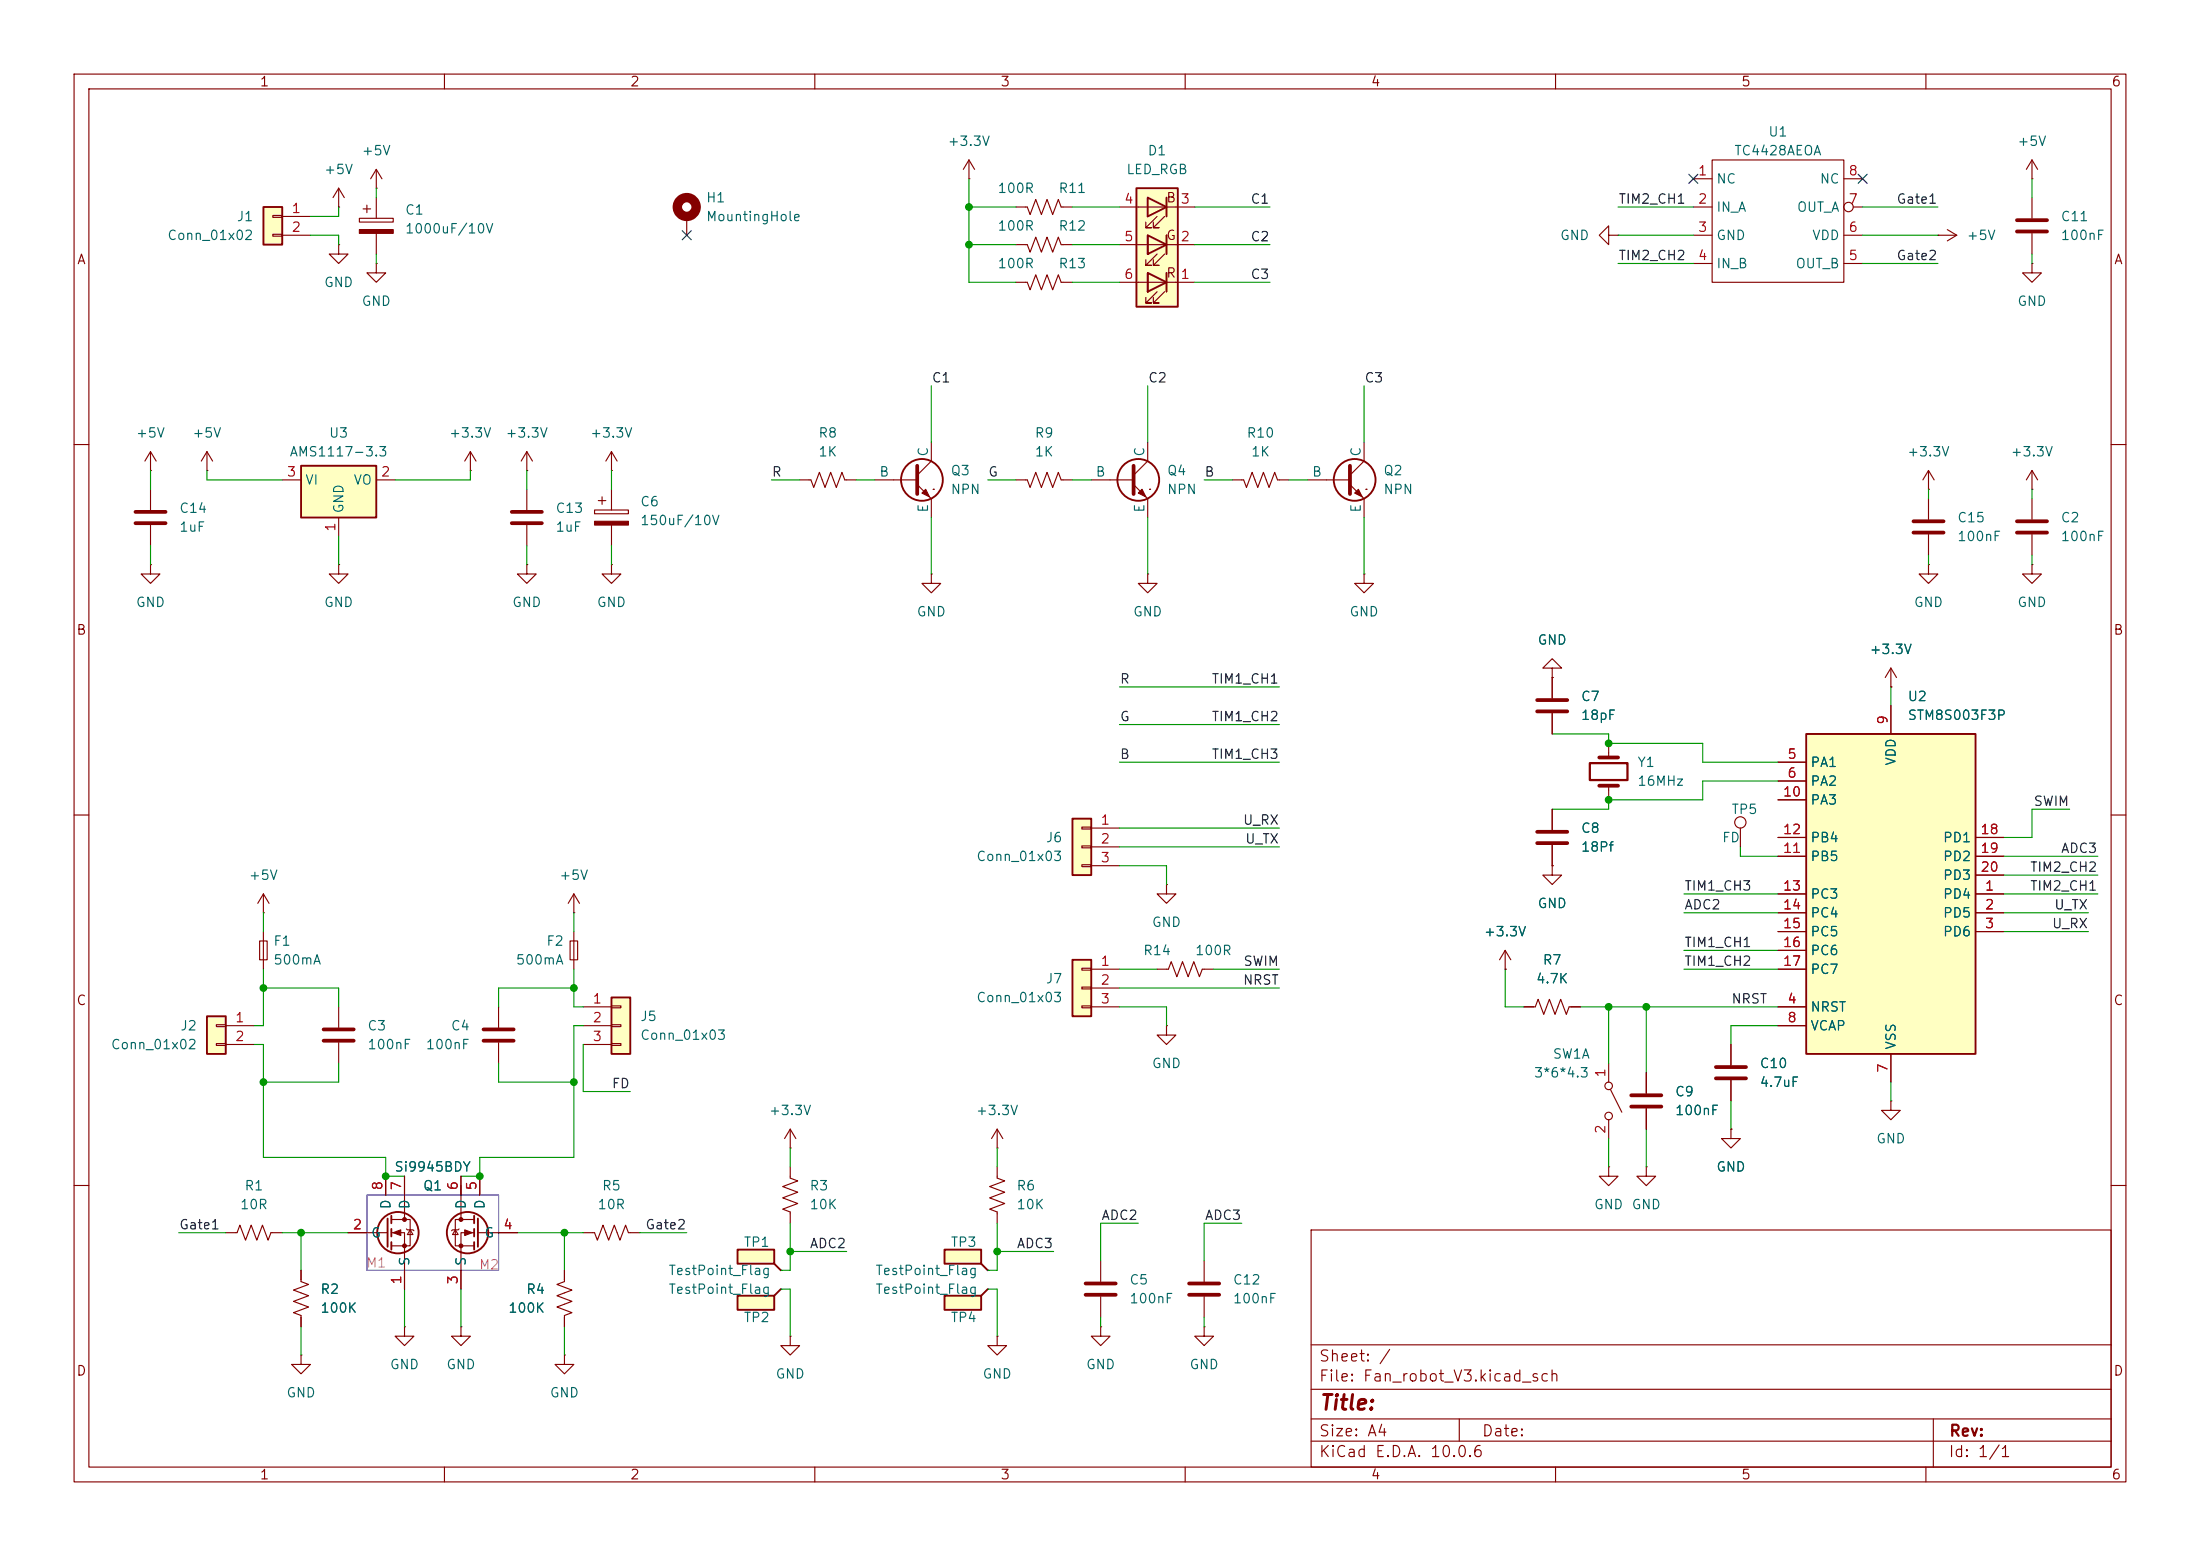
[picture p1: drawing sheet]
<svg xmlns="http://www.w3.org/2000/svg" width="297mm" height="210mm" viewBox="0 0 297 210" stroke-linecap="round" stroke-linejoin="round" font-family="sans-serif">
<g fill="none" stroke="#840000" stroke-width=".15">
<path d="M10 10h277v190h-277zM12 12h273v186h-273zM60 10v2M110 10v2M160 10v2M210 10v2M260 10v2M125.7 59.7v2.5l-1.9 1.9M10 60h2M82.5 76.2v1.3h1.3l-1.3 1.2-1.2-1.2h1.2M82.5 76.2h.1M118.1 64.8h5.7"/>
<path d="M123.8 65.4l1.9 1.9v2.6M126 66h.1M137.2 64.8h1.5l.4 1 .7-2 .8 2 .8-2 .7 2 .8-2 .4 1h1.5M285 60h2M10 110h2M234.9 111.8v2.5M285 110h2M10 160h2M177 166h108v32h-108zM285 160h2M60 198v2M110 198v2"/>
<path d="M160 198v2M177 194.5h108M177 191.5h108M177 187.5h108M177 181.5h108M197 191.5v3M210 198v2M260 198v2M261 191.5v6.5"/>
<circle cx="234.9" cy="111" r=".76"/>
</g>
<path d="M123.8 62.9v3.8" fill="none" stroke="#840000" stroke-width=".51"/>
<circle cx="124.5" cy="64.8" r="2.82" fill="none" stroke="#840000" stroke-width=".25"/>
<path d="M125 66l.5 1.1-1-.6z" fill="#840000" stroke="#840000" stroke-width=".15"/>
<path d="M35.6 27.9h2.5v5.1h-2.5z" fill="#ffffc2"/>
<path d="M35.6 27.9h2.5v5.1h-2.5z" fill="none" stroke="#840000" stroke-width=".25"/>
<g fill="none" stroke="#840000" stroke-width=".15">
<path d="M36.8 29.1h1.3v.2h-1.3zM36.8 31.6h1.3v.3h-1.3zM38.1 29.2h3.8M38.1 31.8h3.8M45.7 33v1.3h1.3l-1.3 1.3-1.3-1.3h1.3M45.7 33h.1M45.7 27.9h.1M45.7 25.4l-.7 1.3M45.7 25.4l.8 1.3M45.7 25.4v2.5M48.5 29.5h4.6v.5h-4.6zM49 28.2h1"/>
<path d="M49.5 27.7v1M50.8 25.4h.1M50.8 35.6v1.2h1.3l-1.3 1.3-1.3-1.3h1.3M50.8 35.6h.1M50.8 22.9l-.8 1.2M50.8 22.9l.8 1.2M50.8 22.9v2.5M50.8 26.7v2.8M50.8 31.5v2.8M137.2 27.9h1.5l.4 1.1 .7-2.1 .8 2.1 .8-2.1 .7 2.1 .8-2.1 .4 1h1.5M137.2 33h1.5l.4 1 .7-2 .8 2 .8-2 .7 2 .8-2 .4 1h1.5M107.9 64.8h1.6l.4 1 .7-2 .8 2 .7-2 .8 2 .8-2 .3 1h1.6"/>
<path d="M209.5 91.4v2.8M209.5 96.3v2.8M148.6 170.2v2.8M148.6 175v2.8"/>
</g>
<path d="M48.5 31h4.6v.5h-4.6z" fill="#840000" stroke="#840000" stroke-width=".15"/>
<path d="M207.5 94.5h4.1M207.5 96h4.1M146.6 173.2h4M146.6 174.8h4" fill="none" stroke="#840000" stroke-width=".51"/>
<path d="M40.6 62.9h10.2v7h-10.2z" fill="#ffffc2"/>
<path d="M40.6 62.9h10.2v7h-10.2z" fill="none" stroke="#840000" stroke-width=".25"/>
<g fill="none" stroke="#840000" stroke-width=".15">
<path d="M92.7 29.2v2.6M137.2 38.1h1.5l.4 1 .7-2 .8 2 .8-2 .7 2 .8-2 .4 1h1.5M20.3 76.2v1.3h1.3l-1.3 1.2-1.3-1.2h1.3M20.3 76.2h.1M20.3 63.5h.1M20.3 61v2.5M20.3 66v2.8M20.3 70.9v2.8M20.3 61l-.7 1.2M20.3 61l.8 1.2M27.9 63.5h.1M27.9 61l-.7 1.2"/>
<path d="M27.9 61l.8 1.2M27.9 61v2.5M38.1 64.8h2.5M45.7 76.2v1.3h-1.3l1.3 1.2 1.3-1.2h-1.3M45.7 76.2h.1M45.7 69.9v2.5M50.8 64.8h2.5M63.5 63.5h.1M63.5 61l-.8 1.2M63.5 61l.8 1.2M63.5 61v2.5M71.1 63.5h.1"/>
<path d="M71.1 61l-.7 1.2M71.1 61l.8 1.2M71.1 61v2.5M80.3 68.8h4.5v.5h-4.5zM80.8 67.6h1M81.3 67.1v1M82.5 63.5h.1M82.5 61v2.5M82.5 66v2.8M82.5 70.9v2.8M82.5 61l-.7 1.2M82.5 61l.8 1.2"/>
<path d="M209.5 90.2h1.3l-1.3-1.3-1.2 1.3h1.2v1.2M209.5 91.4h.1M45.7 135.9v2.8M67.3 135.9v2.8M203.2 130.8h.1M203.2 128.3l-.8 1.2M203.2 128.3l.8 1.2M203.2 128.3v2.5M205.7 135.9h1.6l.3-1 .8 2 .8-2 .7 2 .8-2 .8 2 .3-1h1.6M45.7 140.7v2.8M67.3 140.7v2.8M217.2 143.5v2.6"/>
<path d="M217.2 151.1v2.6M217.4 147.1l1.5 3M222.2 144.8v2.8M222.2 149.6v2.8M233.7 152.4v1.3h1.2l-1.2 1.2-1.3-1.2h1.3M233.7 152.4h.1"/>
<circle cx="217.2" cy="150.6" r=".51"/>
<circle cx="217.2" cy="146.6" r=".51"/>
</g>
<path d="M18.3 69.1h4.1M18.3 70.6h4.1M43.7 138.9h4.1M65.3 138.9h4M43.7 140.5h4.1M65.3 140.5h4M220.2 147.8h4.1M220.2 149.4h4.1" fill="none" stroke="#840000" stroke-width=".51"/>
<path d="M80.3 70.4h4.5v.5h-4.5z" fill="#840000" stroke="#840000" stroke-width=".15"/>
<circle cx="92.7" cy="27.9" r="1.27" fill="none" stroke="#840000" stroke-width="1.3"/>
<path d="M127.5 168.7h5v1.9h-5z" fill="#ffffc2"/>
<path d="M127.5 168.7h5v1.9h-5zM132.5 170.6l.8 .9" fill="none" stroke="#840000" stroke-width=".25"/>
<g fill="none" stroke="#840000" stroke-width=".15">
<path d="M71.1 76.2v1.3h1.3l-1.3 1.2-1.3-1.2h1.3M71.1 76.2h.1M71.1 66v2.8M71.1 70.9v2.8M154.9 77.5v1.2h-1.2l1.2 1.3 1.3-1.3h-1.3M154.9 77.5h.1M209.5 109.2v2.8M209.5 114v2.8M217.2 100.3v1.9M217.2 106v2M217.2 157.5v1.3h1.2l-1.2 1.2-1.3-1.2h1.3M217.2 157.5h.1"/>
<path d="M222.2 157.5v1.3h1.3l-1.3 1.2-1.2-1.2h1.2M222.2 157.5h.1M133.3 171.5h.1M106.7 180.3v1.3h1.2l-1.2 1.3-1.3-1.3h1.3M106.7 180.3h.1"/>
</g>
<path d="M69.1 69.1h4.1M69.1 70.6h4.1M207.5 112.3h4.1M207.5 113.8h4.1M215.9 102.2h2.5M215.9 106h2.5" fill="none" stroke="#840000" stroke-width=".51"/>
<path d="M214.6 103h5.1v2.3h-5.1z" fill="none" stroke="#840000" stroke-width=".3"/>
<path d="M99.6 174.9h4.9v1.9h-4.9z" fill="#ffffc2"/>
<path d="M99.6 174.9h4.9v1.9h-4.9zM105.4 174l-.9 .9" fill="none" stroke="#840000" stroke-width=".25"/>
<path d="M105.4 174h.1" fill="none" stroke="#840000" stroke-width=".15"/>
<path d="M99.6 168.7h4.9v1.9h-4.9z" fill="#ffffc2"/>
<path d="M99.6 168.7h4.9v1.9h-4.9zM104.5 170.6l.9 .9" fill="none" stroke="#840000" stroke-width=".25"/>
<path d="M274.3 67.3v2.8M274.3 72.1v2.8M209.5 116.8v1.3h1.3l-1.3 1.3-1.2-1.3h1.2M209.5 116.8h.1M105.4 171.5h.1" fill="none" stroke="#840000" stroke-width=".15"/>
<path d="M272.3 70.4h4.1M272.3 71.9h4.1" fill="none" stroke="#840000" stroke-width=".51"/>
<path d="M243.8 99.1h22.9v43.1h-22.9z" fill="#ffffc2"/>
<path d="M243.8 99.1h22.9v43.1h-22.9z" fill="none" stroke="#840000" stroke-width=".25"/>
<g fill="none" stroke="#840000" stroke-width=".15">
<path d="M255.3 95.3v3.8M240 102.9h3.8M240 105.4h3.8M240 108h3.8M240 115.6h3.8M240 113h3.8M266.7 115.6h3.8M266.7 113h3.8M266.7 118.1h3.8M240 120.7h3.8M240 123.2h3.8M240 125.7h3.8"/>
<path d="M240 135.9h3.8M240 138.4h3.8M240 128.3h3.8M240 130.8h3.8M266.7 120.7h3.8M266.7 123.2h3.8M266.7 125.7h3.8M106.7 154.9h.1M106.7 157.5v1.5l1 .4-2 .7 2 .8-2 .8 2 .7-2 .8 1 .4v1.5M106.7 152.4l-.8 1.3M106.7 152.4l.7 1.3M106.7 152.4v2.5"/>
<path d="M255.3 142.2v3.9"/>
</g>
<path d="M27.9 137.2h2.6v5h-2.6z" fill="#ffffc2"/>
<g fill="none" stroke="#840000" stroke-width=".25">
<path d="M27.9 137.2h2.6v5h-2.6zM52.3 164.5v3.8M52.8 164.1v1M52.8 165.9v1M52.8 167.6v1.1M64 164.1v1M64 165.9v1M64 167.6v1.1M64.5 164.5v3.8"/>
<circle cx="53.7" cy="166.4" r="2.79"/>
<circle cx="63.1" cy="166.4" r="2.79"/>
</g>
<g fill="none" stroke="#840000" stroke-width=".15">
<path d="M166.4 64.8h1.5l.4 1 .7-2 .8 2 .8-2 .7 2 .8-2 .4 1h1.5M255.3 92.7h.1M255.3 90.2l-.8 1.2M255.3 90.2l.7 1.2M255.3 90.2v2.5M29.2 138.3h1.3v.3h-1.3zM30.5 138.4h3.8M29.2 140.8h1.3v.3h-1.3zM30.5 141h3.8M52.1 158.8v2.5h2.5M54.6 158.8v5.8M62.2 158.8v5.8"/>
<path d="M64.8 158.8v2.5h-2.6M233.7 141v2.8M233.7 145.8v2.8M255.3 148.6v1.3h1.2l-1.2 1.2-1.3-1.2h1.3M255.3 148.6h.1M47 166.4h5.3M52.8 164.6h2.6v3.5h-2.6M52.8 166.4h1.8v7.6M54.6 179.1v1.2h1.3l-1.3 1.3-1.3-1.3h1.3M54.6 179.1h.1M54.9 165.9l.1 .1h.8l.1 .1M55.4 166l.4 .6h-.8z"/>
<path d="M61.5 166l.3 .6h-.7zM62 165.9l-.2 .1h-.7l-.1 .1M62.2 179.1v1.2h1.3l-1.3 1.3-1.2-1.3h1.2M62.2 179.1h.1M64 166.4h-1.8v7.6M64 164.6h-2.5v3.5h2.5M64.5 166.4h5.3M76.2 171.5v1.5l-1 .4 2 .7-2 .8 2 .7-2 .8 2 .8-1 .3v1.6M76.2 182.9v1.3h-1.3l1.3 1.2 1.3-1.2h-1.3M76.2 182.9h.1"/>
</g>
<path d="M231.6 144h4.1M231.6 145.5h4.1" fill="none" stroke="#840000" stroke-width=".51"/>
<g fill="#840000" stroke="#840000" stroke-width=".15">
<path d="M53.1 166.4l1-.4v.8z"/>
<path d="M62.7 166l1.1 .4-1.1 .4z"/>
<circle cx="54.6" cy="164.6" r=".25"/>
<circle cx="54.6" cy="168.1" r=".25"/>
<circle cx="62.2" cy="164.6" r=".25"/>
<circle cx="62.2" cy="168.1" r=".25"/>
</g>
<path d="M49.5 161.3h17.8v10.2h-17.8z" fill="none" stroke="#2115ff" stroke-width=".15"/>
<path d="M153.4 25.4h5.6v16h-5.6z" fill="#ffffc2"/>
<path d="M153.4 25.4h5.6v16h-5.6zM154.9 36.8l2.6 1.3-2.6 1.3zM154.9 31.8l2.6 1.2-2.6 1.3zM154.9 26.7l2.6 1.2-2.6 1.3zM157.5 26.7v2.5M157.5 31.8v2.5M157.5 36.8v2.6" fill="none" stroke="#840000" stroke-width=".25"/>
<g fill="none" stroke="#840000" stroke-width=".15">
<path d="M130.8 24.1h.1M130.8 21.6l-.8 1.3M130.8 21.6l.8 1.3M130.8 21.6v2.5M151.1 38.1h10.2M151.1 33h10.2M151.1 27.9h10.2M154.9 39.4h.1M154.9 36.8v2.6zM154.9 34.3h.1M154.9 31.8v2.5zM156.2 39.4l-1.5 1.5h.7h-.7v-.8"/>
<path d="M156.2 34.3l-1.5 1.5h.7h-.7v-.7M156.2 29.2l-1.5 1.5h.7h-.7v-.7M157.2 39.4l-1.5 1.5h.8h-.8v-.8M157.2 34.3l-1.5 1.5h.8h-.8v-.7M157.2 29.2l-1.5 1.5h.8h-.8v-.7M157.5 36.8v2.6M157.5 31.8v2.5"/>
</g>
<path d="M127.5 174.9h5v1.9h-5z" fill="#ffffc2"/>
<path d="M127.5 174.9h5v1.9h-5zM133.3 174l-.8 .9" fill="none" stroke="#840000" stroke-width=".25"/>
<path d="M30.5 166.4h1.5l.4-1 .7 2 .8-2 .8 2 .7-2 .8 2 .4-1h1.5M133.3 174h.1" fill="none" stroke="#840000" stroke-width=".15"/>
<path d="M82.5 134.6h2.6v7.6h-2.6z" fill="#ffffc2"/>
<path d="M82.5 134.6h2.6v7.6h-2.6z" fill="none" stroke="#840000" stroke-width=".25"/>
<g fill="none" stroke="#840000" stroke-width=".15">
<path d="M77 127h1v2.5h-1zM77.5 123.2h.1M77.5 120.7l.7 1.2M77.5 120.7l-.8 1.2M77.5 120.7v2.5M77.5 125.7v5.1M78.7 135.9h3.8M78.7 138.4h3.8M82.5 135.8h1.3v.2h-1.3zM82.5 138.3h1.3v.3h-1.3zM157.5 138.4v1.3h-1.3l1.3 1.3 1.2-1.3h-1.2M157.5 138.4h.1"/>
<path d="M78.7 141h3.8M82.5 140.8h1.3v.3h-1.3zM134.6 157.5v1.5l1 .4-2 .7 2 .8-2 .8 2 .7-2 .8 1 .4v1.5M134.6 154.9h.1M134.6 152.4v2.5M134.6 152.4l-.7 1.3M134.6 152.4l.8 1.3M78.7 166.4h1.6l.3 1 .8-2 .8 2 .7-2 .8 2 .8-2 .3 1h1.6M162.6 170.2v2.8M162.6 175v2.8M134.6 180.3v1.3h1.3l-1.3 1.3-1.3-1.3h1.3M134.6 180.3h.1"/>
</g>
<path d="M160.5 173.2h4.1M160.5 174.8h4.1" fill="none" stroke="#840000" stroke-width=".51"/>
<path d="M144.8 129.5h2.5v7.7h-2.5z" fill="#ffffc2"/>
<g fill="none" stroke="#840000" stroke-width=".25">
<path d="M144.8 129.5h2.5v7.7h-2.5z"/>
<circle cx="153.7" cy="64.8" r="2.82"/>
<circle cx="182.9" cy="64.8" r="2.82"/>
</g>
<g fill="none" stroke="#840000" stroke-width=".15">
<path d="M274.3 26.7v2.8M274.3 31.5v2.8M154.9 59.7v2.5l-1.9 1.9M184.1 59.7v2.5l-1.9 1.9M147.3 64.8h5.7M153 65.4l1.9 1.9v2.6M155.2 66h.1M176.5 64.8h5.7M182.2 65.4l1.9 1.9v2.6M184.1 77.5v1.2h-1.2l1.2 1.3 1.3-1.3h-1.3M184.1 77.5h.1M184.4 66h.1"/>
<path d="M260.3 76.2v1.3h1.3l-1.3 1.2-1.2-1.2h1.2M260.3 76.2h.1M260.3 66h.1M260.3 63.5l-.7 1.3M260.3 63.5l.8 1.3M260.3 63.5v2.5M260.3 67.3v2.8M260.3 72.1v2.8M274.3 66h.1M274.3 76.2v1.3h1.3l-1.3 1.2-1.3-1.2h1.3M274.3 76.2h.1M274.3 63.5l-.7 1.3"/>
<path d="M274.3 63.5l.8 1.3M274.3 63.5v2.5M157.5 119.4v1.3h-1.3l1.3 1.2 1.2-1.2h-1.2M157.5 119.4h.1M35.1 127h1v2.5h-1zM35.6 123.2h.1M35.6 120.7v2.5M35.6 125.7v5.1M35.6 120.7l-.8 1.2M35.6 120.7l.7 1.2M146 130.7h1.3v.2h-1.3zM146 133.2h1.3v.3h-1.3z"/>
<path d="M146 135.8h1.3v.2h-1.3zM147.3 130.8h3.8M147.3 133.4h3.8M147.3 135.9h3.8M156.2 130.8h1.5l.4-1 .8 2 .7-2 .8 2 .8-2 .7 2 .4-1h1.5M148.6 179.1v1.2h1.3l-1.3 1.3-1.3-1.3h1.3M148.6 179.1h.1"/>
</g>
<path d="M272.3 29.7h4.1M272.3 31.2h4.1M153 62.9v3.8M182.2 62.9v3.8M258.3 70.4h4.1M258.3 71.9h4.1" fill="none" stroke="#840000" stroke-width=".51"/>
<g fill="#840000" stroke="#840000" stroke-width=".15">
<path d="M153.7 66.5l.5-.5 .5 1.1z"/>
<path d="M182.9 66.5l.5-.5 .5 1.1z"/>
</g>
<path d="M144.8 110.5h2.5v7.6h-2.5z" fill="#ffffc2"/>
<path d="M144.8 110.5h2.5v7.6h-2.5z" fill="none" stroke="#840000" stroke-width=".25"/>
<g fill="none" stroke="#840000" stroke-width=".15">
<path d="M217.2 31.8v-1.3l-1.3 1.3 1.3 1.2v-1.2h1.2M218.4 31.8h.1M228.6 31.8h2.5M228.6 24.1h2.5M228.6 27.9h2.5M228.6 35.6h2.5M231.1 21.6h17.8v16.5h-17.8zM248.9 31.8h2.6M248.9 24.1h2.6M248.9 35.6h2.6M250.2 27.9h1.3M261.6 31.8h.1"/>
<path d="M261.6 31.8h2.6M262.9 31l1.3 .8M264.2 31.8l-1.3 .7M274.3 24.1h.1M274.3 35.6v1.2h1.3l-1.3 1.3-1.3-1.3h1.3M274.3 35.6h.1M274.3 21.6l-.7 1.3M274.3 21.6l.8 1.3M274.3 21.6v2.5M125.7 77.5v1.2h-1.2l1.2 1.3 1.3-1.3h-1.3M125.7 77.5h.1M209.5 91.4h.1"/>
<path d="M209.5 91.4v2.8M209.5 96.3v2.8M255.3 92.7h.1M255.3 95.3v3.8M146 111.6h1.3v.3h-1.3zM146 114.2h1.3v.2h-1.3zM146 116.7h1.3v.3h-1.3zM147.3 111.8h3.8M147.3 114.3h3.8M147.3 116.8h3.8M209.5 116.8h.1M209.5 109.2v2.8"/>
<path d="M209.5 114v2.8M240 102.9h3.8M240 105.4h3.8M240 108h3.8M240 115.6h3.8M240 113h3.8M266.7 115.6h3.8M266.7 113h3.8M266.7 118.1h3.8M203.2 130.8h.1M205.7 135.9h1.3M212.1 135.9h1.3"/>
<path d="M240 120.7h3.8M240 123.2h3.8M240 125.7h3.8M240 135.9h3.8M240 138.4h3.8M240 128.3h3.8M240 130.8h3.8M266.7 120.7h3.8M266.7 123.2h3.8M266.7 125.7h3.8M52.1 158.8v2.5M54.6 158.8v2.5"/>
<path d="M62.2 158.8v2.5M64.8 158.8v2.5M222.2 144.8v2.8M222.2 149.6v2.8M233.7 152.4h.1M233.7 141v2.8M233.7 145.8v2.8M255.3 142.2v3.9M40.6 171.5v1.5l1.1 .4-2.1 .7 2.1 .8-2.1 .7 2.1 .8-2.1 .8 1 .3v1.6M47 166.4h2.5M54.6 171.5v2.5M62.2 171.5v2.5"/>
<path d="M67.3 166.4h2.5M76.2 171.5v1.2M76.2 177.8v1.3M162.6 179.1v1.2h1.2l-1.2 1.3-1.3-1.3h1.3M162.6 179.1h.1M40.6 182.9v1.3h1.3l-1.3 1.2-1.2-1.2h1.2M40.6 182.9h.1"/>
<circle cx="249.6" cy="27.9" r=".63"/>
</g>
<g fill="none" stroke="#009600" stroke-width=".15">
<path d="M41.9 31.8h3.8v1.2M45.7 27.9v1.3h-3.8M50.8 25.4v1.3M50.8 34.3v1.3M130.8 24.1v14h6.4M130.8 33h6.4M130.8 27.9h6.4M144.8 33h6.3M144.8 27.9h6.3M144.8 38.1h6.3M161.3 33h10.1M161.3 27.9h10.1"/>
<path d="M161.3 38.1h10.1M218.4 31.8h10.2M218.4 27.9h10.2M218.4 35.6h10.2M251.5 31.8h10.1M251.5 27.9h10.1M251.5 35.6h10.1M274.3 24.1v2.6M274.3 34.3v1.3M125.7 52.1v7.6M154.9 52.1v7.6M184.1 52.1v7.6"/>
<path d="M20.3 63.5v2.5M20.3 73.7v2.5M27.9 63.5v1.3h10.2M45.7 72.4v3.8M63.5 63.5v1.3h-10.2M71.1 63.5v2.5M71.1 73.7v2.5M82.5 63.5v2.5M82.5 73.7v2.5M104.1 64.8h3.8M115.6 64.8h2.5M125.7 69.9v7.6"/>
<path d="M133.3 64.8h3.9M144.8 64.8h2.5M154.9 69.9v7.6M162.6 64.8h3.8M174 64.8h2.5M184.1 69.9v7.6M260.3 66v1.3M260.3 74.9v1.3M274.3 66v1.3M274.3 74.9v1.3M151.1 92.7h21.6M151.1 97.8h21.6"/>
<path d="M209.5 99.1h7.7v1.2h12.7v2.6h10.1M255.3 92.7v2.6M151.1 116.8h6.4v2.6M151.1 102.9h21.6M151.1 111.8h21.6M151.1 114.3h21.6M234.9 114.3v1.3h5.1M240 105.4h-10.1v2.6h-12.7v1.2h-7.7M270.5 115.6h12.7M270.5 118.1h12.7M279.4 109.2h-5.1v3.8h-3.8M35.6 133.4h10.1v2.5"/>
<path d="M35.6 130.8v7.6h-1.3M35.6 123.2v2.5M77.5 123.2v2.5M77.5 130.8v5.1h1.2M77.5 133.4h-10.2v2.5M78.7 138.4h-1.2v17.8h-12.7v2.6h-2.6M151.1 135.9h6.4v2.5M151.1 133.4h21.6M151.1 130.8h5.1M163.8 130.8h8.9M203.2 130.8v5.1h2.5M213.4 135.9h26.6"/>
<path d="M217.2 135.9v7.6M222.2 135.9v8.9M227.3 123.2h12.7M227.3 120.7h12.7M227.3 128.3h12.7M227.3 130.8h12.7M240 138.4h-6.3v2.6M270.5 123.2h11.4M270.5 120.7h12.7M270.5 125.7h11.4M34.3 141h1.3v15.2h16.5v2.6h2.5M45.7 143.5v2.6h-10.1"/>
<path d="M67.3 143.5v2.6h10.2M78.7 141v6.3h6.4M106.7 154.9v2.6M134.6 154.9v2.6M217.2 153.7v3.8M222.2 152.4v5.1M233.7 148.6v3.8M255.3 146.1v2.5M24.1 166.4h6.4M38.1 166.4h8.9M40.6 166.4v5.1M40.6 179.1v3.8"/>
<path d="M54.6 174v5.1M62.2 174v5.1M69.8 166.4h8.9M76.2 166.4v5.1M76.2 179.1v3.8M86.4 166.4h6.3M105.4 174h1.3v6.3M106.7 165.1v6.4h-1.3M106.7 168.9h7.6M133.3 174h1.3v6.3M134.6 165.1v6.4h-1.3M134.6 168.9h7.6"/>
<path d="M148.6 177.8v1.3M153.7 165.1h-5.1v5.1M162.6 177.8v1.3M167.6 165.1h-5v5.1"/>
</g>
<path d="M92.1 31.1l1.2 1.3M93.3 31.1l-1.2 1.3M228 23.5l1.2 1.2M229.2 23.5l-1.2 1.2M250.9 23.5l1.2 1.2M252.1 23.5l-1.2 1.2" fill="none" stroke="#000084" stroke-width=".15"/>
<g fill="#009600" stroke="#009600" stroke-width=".14">
<circle cx="106.7" cy="168.9" r=".46"/>
<circle cx="77.5" cy="146.1" r=".46"/>
<circle cx="76.2" cy="166.4" r=".46"/>
<circle cx="64.8" cy="158.8" r=".46"/>
<circle cx="52.1" cy="158.8" r=".46"/>
<circle cx="35.6" cy="146.1" r=".46"/>
<circle cx="40.6" cy="166.4" r=".46"/>
<circle cx="77.5" cy="133.4" r=".46"/>
<circle cx="35.6" cy="133.4" r=".46"/>
<circle cx="134.6" cy="168.9" r=".46"/>
<circle cx="130.8" cy="27.9" r=".46"/>
<circle cx="130.8" cy="33" r=".46"/>
<circle cx="217.2" cy="100.3" r=".46"/>
<circle cx="222.2" cy="135.9" r=".46"/>
<circle cx="217.2" cy="135.9" r=".46"/>
<circle cx="217.2" cy="108" r=".46"/>
</g>
<text font-size="2" fill="#840000" x="178" y="190.8">Title:</text>
<g font-size="1.5" fill="#840000">
<text x="178" y="184.1">Sheet: /</text>
<text x="178" y="186.8">File: Fan_robot_V3.kicad_sch</text>
<text x="178" y="197">KiCad E.D.A. 10.0.6</text>
<text x="178" y="194.2">Size: A4</text>
<text x="200" y="194.2">Date:</text>
<text x="263" y="197">Id: 1/1</text>
<text x="263" y="194.2">Rev:</text>
</g>
<g font-size="1.3" fill="#840000">
<text x="35" y="12">1</text>
<text x="85" y="12">2</text>
<text x="135" y="12">3</text>
<text x="185" y="12">4</text>
<text x="235" y="12">5</text>
<text x="285" y="12">6</text>
<text x="157.4" y="27.6">B</text>
<text x="10.3" y="36">A</text>
<text x="157.4" y="32.7">G</text>
<text x="285.3" y="36">A</text>
<text x="157.4" y="37.8">R</text>
<text x="10.2" y="86">B</text>
<text x="285.2" y="86">B</text>
<text x="10.2" y="136">C</text>
<text x="285.2" y="136">C</text>
<text x="10.2" y="186">D</text>
<text x="285.2" y="186">D</text>
<text x="35" y="200">1</text>
<text x="85" y="200">2</text>
<text x="135" y="200">3</text>
<text x="185" y="200">4</text>
<text x="235" y="200">5</text>
<text x="285" y="200">6</text>
</g>
<g font-size="1.3" fill="#006464">
<text x="43.7" y="23.8">+5V</text>
<text x="48.7" y="21.3">+5V</text>
<text x="127.8" y="20">+3.3V</text>
<text x="152" y="23.8">LED_RGB</text>
<text x="154.8" y="21.3">D1</text>
<text x="234" y="21.3">TC4428AEOA</text>
<text x="238.6" y="18.7">U1</text>
<text x="272.3" y="20">+5V</text>
<text x="54.6" y="29.3">C1</text>
<text x="95.2" y="27.6">H1</text>
<text x="134.6" y="26.4">100R</text>
<text x="142.8" y="26.4">R11</text>
<text x="231.6" y="25.1">NC</text>
<text x="231.6" y="28.9">IN_A</text>
<text x="242.5" y="28.9">OUT_A</text>
<text x="245.6" y="25.1">NC</text>
<text x="22.5" y="32.7">Conn_01x02</text>
<text x="31.9" y="30.2">J1</text>
<text x="54.6" y="31.8">1000uF/10V</text>
<text x="95.2" y="30.2">MountingHole</text>
<text x="134.6" y="31.4">100R</text>
<text x="142.8" y="31.4">R12</text>
<text x="210.5" y="32.7">GND</text>
<text x="231.6" y="32.7">GND</text>
<text x="244.6" y="32.7">VDD</text>
<text x="265.4" y="32.7">+5V</text>
<text x="278.1" y="30.2">C11</text>
<text x="278.1" y="32.7">100nF</text>
<text x="43.7" y="39.1">GND</text>
<text x="48.7" y="41.6">GND</text>
<text x="134.6" y="36.5">100R</text>
<text x="142.8" y="36.5">R13</text>
<text x="231.6" y="36.5">IN_B</text>
<text x="242.3" y="36.5">OUT_B</text>
<text x="272.3" y="41.6">GND</text>
<text x="18.3" y="59.4">+5V</text>
<text x="25.9" y="59.4">+5V</text>
<text x="44.3" y="59.4">U3</text>
<text x="60.5" y="59.4">+3.3V</text>
<text x="68.2" y="59.4">+3.3V</text>
<text x="79.6" y="59.4">+3.3V</text>
<text x="110.4" y="59.4">R8</text>
<text x="139.6" y="59.4">R9</text>
<text x="168.2" y="59.4">R10</text>
<text x="39" y="61.9">AMS1117-3.3</text>
<text x="41.1" y="65.7">VI</text>
<text x="47.6" y="65.7">VO</text>
<text x="110.4" y="61.9">1K</text>
<text x="118.6" y="64.6">B</text>
<text x="125.6" y="61.7" transform="rotate(-90 125.6 61.7)">C</text>
<text x="128.3" y="64.5">Q3</text>
<text x="139.6" y="61.9">1K</text>
<text x="147.8" y="64.6">B</text>
<text x="154.8" y="61.7" transform="rotate(-90 154.8 61.7)">C</text>
<text x="157.5" y="64.5">Q4</text>
<text x="168.8" y="61.9">1K</text>
<text x="177" y="64.6">B</text>
<text x="184" y="61.7" transform="rotate(-90 184 61.7)">C</text>
<text x="186.7" y="64.5">Q2</text>
<text x="257.4" y="61.9">+3.3V</text>
<text x="271.4" y="61.9">+3.3V</text>
<text x="24.1" y="69.5">C14</text>
<text x="46.7" y="69.4" transform="rotate(-90 46.7 69.4)">GND</text>
<text x="74.9" y="69.5">C13</text>
<text x="86.3" y="68.7">C6</text>
<text x="86.3" y="71.2">150uF/10V</text>
<text x="125.6" y="69.3" transform="rotate(-90 125.6 69.3)">E</text>
<text x="128.3" y="67">NPN</text>
<text x="154.8" y="69.3" transform="rotate(-90 154.8 69.3)">E</text>
<text x="157.5" y="67">NPN</text>
<text x="184" y="69.3" transform="rotate(-90 184 69.3)">E</text>
<text x="186.7" y="67">NPN</text>
<text x="264.1" y="70.8">C15</text>
<text x="278.1" y="70.8">C2</text>
<text x="24.1" y="72.1">1uF</text>
<text x="74.9" y="72.1">1uF</text>
<text x="264.1" y="73.4">100nF</text>
<text x="278.1" y="73.4">100nF</text>
<text x="18.3" y="82.2">GND</text>
<text x="43.7" y="82.2">GND</text>
<text x="69.1" y="82.2">GND</text>
<text x="80.5" y="82.2">GND</text>
<text x="123.7" y="83.5">GND</text>
<text x="152.9" y="83.5">GND</text>
<text x="182.1" y="83.5">GND</text>
<text x="258.3" y="82.2">GND</text>
<text x="272.3" y="82.2">GND</text>
<text x="207.5" y="87.3">GND</text>
<text x="252.3" y="88.6">+3.3V</text>
<text x="213.3" y="94.9">C7</text>
<text x="257.4" y="94.9">U2</text>
<text x="213.3" y="97.5">18pF</text>
<text x="257.4" y="97.5">STM8S003F3P</text>
<text x="221" y="103.8">Y1</text>
<text x="221" y="106.4">16MHz</text>
<text x="244.3" y="103.8">PA1</text>
<text x="244.3" y="106.4">PA2</text>
<text x="256.2" y="103.4" transform="rotate(-90 256.2 103.4)">VDD</text>
<text x="141.1" y="114">J6</text>
<text x="213.3" y="112.7">C8</text>
<text x="232.4" y="114">FD</text>
<text x="233.7" y="110.2">TP5</text>
<text x="244.3" y="108.9">PA3</text>
<text x="244.3" y="114">PB4</text>
<text x="262.2" y="114">PD1</text>
<text x="33.5" y="119.1">+5V</text>
<text x="75.4" y="119.1">+5V</text>
<text x="131.7" y="116.5">Conn_01x03</text>
<text x="213.3" y="115.3">18Pf</text>
<text x="244.3" y="116.5">PB5</text>
<text x="262.2" y="116.5">PD2</text>
<text x="262.2" y="119.1">PD3</text>
<text x="155.4" y="125.4">GND</text>
<text x="207.5" y="122.9">GND</text>
<text x="244.3" y="121.6">PC3</text>
<text x="244.3" y="124.2">PC4</text>
<text x="262.2" y="121.6">PD4</text>
<text x="262.2" y="124.2">PD5</text>
<text x="36.8" y="128">F1</text>
<text x="36.8" y="130.5">500mA</text>
<text x="69.6" y="130.5">500mA</text>
<text x="73.7" y="128">F2</text>
<text x="154.2" y="129.2">R14</text>
<text x="161.3" y="129.2">100R</text>
<text x="200.2" y="126.7">+3.3V</text>
<text x="208.2" y="130.5">R7</text>
<text x="244.3" y="126.7">PC5</text>
<text x="244.3" y="129.2">PC6</text>
<text x="244.3" y="131.8">PC7</text>
<text x="262.2" y="126.7">PD6</text>
<text x="131.7" y="135.6">Conn_01x03</text>
<text x="141.1" y="133">J7</text>
<text x="207.3" y="133">4.7K</text>
<text x="244.3" y="136.9">NRST</text>
<text x="14.9" y="141.9">Conn_01x02</text>
<text x="24.3" y="139.4">J2</text>
<text x="49.5" y="139.4">C3</text>
<text x="49.5" y="141.9">100nF</text>
<text x="57.4" y="141.9">100nF</text>
<text x="60.8" y="139.4">C4</text>
<text x="86.3" y="138.1">J5</text>
<text x="86.3" y="140.7">Conn_01x03</text>
<text x="209.5" y="143.2">SW1A</text>
<text x="244.3" y="139.4">VCAP</text>
<text x="256.2" y="141.8" transform="rotate(-90 256.2 141.8)">VSS</text>
<text x="155.4" y="144.5">GND</text>
<text x="207" y="145.7">3*6*4.3</text>
<text x="226" y="148.3">C9</text>
<text x="237.5" y="144.5">C10</text>
<text x="237.5" y="147">4.7uF</text>
<text x="103.7" y="150.8">+3.3V</text>
<text x="131.7" y="150.8">+3.3V</text>
<text x="226" y="150.8">100nF</text>
<text x="253.2" y="154.6">GND</text>
<text x="32.9" y="161">R1</text>
<text x="53.2" y="158.4">Si9945BDY</text>
<text x="57" y="161">Q1</text>
<text x="81.2" y="161">R5</text>
<text x="109.2" y="161">R3</text>
<text x="137.1" y="161">R6</text>
<text x="231.6" y="158.4">GND</text>
<text x="32.3" y="163.5">10R</text>
<text x="50" y="167.3">G</text>
<text x="53" y="163.3" transform="rotate(-90 53 163.3)">D</text>
<text x="55.6" y="163.3" transform="rotate(-90 55.6 163.3)">D</text>
<text x="63.2" y="163.3" transform="rotate(-90 63.2 163.3)">D</text>
<text x="65.3" y="167.3">G</text>
<text x="65.7" y="163.3" transform="rotate(-90 65.7 163.3)">D</text>
<text x="80.6" y="163.5">10R</text>
<text x="109.2" y="163.5">10K</text>
<text x="137.1" y="163.5">10K</text>
<text x="215.1" y="163.5">GND</text>
<text x="220.2" y="163.5">GND</text>
<text x="55.6" y="171" transform="rotate(-90 55.6 171)">S</text>
<text x="63.2" y="171" transform="rotate(-90 63.2 171)">S</text>
<text x="90.2" y="172.4">TestPoint_Flag</text>
<text x="100.3" y="168.6">TP1</text>
<text x="118.1" y="172.4">TestPoint_Flag</text>
<text x="128.3" y="168.6">TP3</text>
<text x="152.4" y="173.7">C5</text>
<text x="166.4" y="173.7">C12</text>
<text x="43.2" y="175">R2</text>
<text x="43.2" y="177.5">100K</text>
<text x="68.5" y="177.5">100K</text>
<text x="70.9" y="175">R4</text>
<text x="90.2" y="175">TestPoint_Flag</text>
<text x="100.3" y="178.8">TP2</text>
<text x="118.1" y="175">TestPoint_Flag</text>
<text x="128.3" y="178.8">TP4</text>
<text x="152.4" y="176.2">100nF</text>
<text x="166.4" y="176.2">100nF</text>
<text x="52.5" y="185.1">GND</text>
<text x="60.2" y="185.1">GND</text>
<text x="146.5" y="185.1">GND</text>
<text x="160.5" y="185.1">GND</text>
<text x="38.6" y="188.9">GND</text>
<text x="74.1" y="188.9">GND</text>
<text x="104.6" y="186.4">GND</text>
<text x="132.6" y="186.4">GND</text>
</g>
<g font-size="1.3" fill="#a90000">
<text x="229.1" y="24">1</text>
<text x="249.5" y="24">8</text>
<text x="39.3" y="29.1">1</text>
<text x="151.7" y="27.8">4</text>
<text x="159.3" y="27.8">3</text>
<text x="229.1" y="27.8">2</text>
<text x="249.5" y="27.8">7</text>
<text x="39.3" y="31.6">2</text>
<text x="151.7" y="32.9">5</text>
<text x="159.3" y="32.9">2</text>
<text x="229.1" y="31.6">3</text>
<text x="229.1" y="35.4">4</text>
<text x="249.5" y="35.4">5</text>
<text x="249.5" y="31.6">6</text>
<text x="151.7" y="38">6</text>
<text x="159.3" y="38">1</text>
<text x="38.6" y="64.6">3</text>
<text x="51.3" y="64.6">2</text>
<text x="45.6" y="71.9" transform="rotate(-90 45.6 71.9)">1</text>
<text x="255.1" y="97.9" transform="rotate(-90 255.1 97.9)">9</text>
<text x="240.6" y="107.8">10</text>
<text x="241.2" y="102.7">5</text>
<text x="241.2" y="105.3">6</text>
<text x="148.5" y="111.6">1</text>
<text x="240.6" y="112.9">12</text>
<text x="267.3" y="112.9">18</text>
<text x="148.5" y="114.2">2</text>
<text x="148.5" y="116.7">3</text>
<text x="240.6" y="115.4">11</text>
<text x="267.3" y="115.4">19</text>
<text x="267.3" y="118">20</text>
<text x="240.6" y="120.5">13</text>
<text x="240.6" y="123.1">14</text>
<text x="240.6" y="125.6">15</text>
<text x="267.9" y="120.5">1</text>
<text x="267.9" y="123.1">2</text>
<text x="267.9" y="125.6">3</text>
<text x="148.5" y="130.7">1</text>
<text x="240.6" y="128.1">16</text>
<text x="240.6" y="130.7">17</text>
<text x="79.9" y="135.8">1</text>
<text x="148.5" y="133.2">2</text>
<text x="148.5" y="135.8">3</text>
<text x="241.2" y="135.8">4</text>
<text x="31.7" y="138.3">1</text>
<text x="31.7" y="140.8">2</text>
<text x="79.9" y="138.3">2</text>
<text x="79.9" y="140.8">3</text>
<text x="241.2" y="138.3">8</text>
<text x="217" y="145.5" transform="rotate(-90 217 145.5)">1</text>
<text x="255.1" y="144.9" transform="rotate(-90 255.1 144.9)">7</text>
<text x="217" y="153.1" transform="rotate(-90 217 153.1)">2</text>
<text x="51.9" y="160.8" transform="rotate(-90 51.9 160.8)">8</text>
<text x="54.5" y="160.8" transform="rotate(-90 54.5 160.8)">7</text>
<text x="62.1" y="160.8" transform="rotate(-90 62.1 160.8)">6</text>
<text x="64.6" y="160.8" transform="rotate(-90 64.6 160.8)">5</text>
<text x="47.5" y="166.2">2</text>
<text x="67.8" y="166.2">4</text>
<text x="54.5" y="173.5" transform="rotate(-90 54.5 173.5)">1</text>
<text x="62.1" y="173.5" transform="rotate(-90 62.1 173.5)">3</text>
</g>
<g font-size="1.3" fill="#0f0f0f">
<text x="168.7" y="27.8">C1</text>
<text x="218.4" y="27.8">TIM2_CH1</text>
<text x="256" y="27.8">Gate1</text>
<text x="168.7" y="32.9">C2</text>
<text x="218.4" y="35.4">TIM2_CH2</text>
<text x="256" y="35.4">Gate2</text>
<text x="168.7" y="38">C3</text>
<text x="125.7" y="51.9">C1</text>
<text x="154.9" y="51.9">C2</text>
<text x="184.1" y="51.9">C3</text>
<text x="104.1" y="64.6">R</text>
<text x="133.3" y="64.6">G</text>
<text x="162.5" y="64.6">B</text>
<text x="151.1" y="92.6">R</text>
<text x="163.5" y="92.6">TIM1_CH1</text>
<text x="151.1" y="97.7">G</text>
<text x="163.5" y="97.7">TIM1_CH2</text>
<text x="151.1" y="102.7">B</text>
<text x="163.5" y="102.7">TIM1_CH3</text>
<text x="167.7" y="111.6">U_RX</text>
<text x="274.5" y="109.1">SWIM</text>
<text x="168" y="114.2">U_TX</text>
<text x="274" y="118">TIM2_CH2</text>
<text x="278.1" y="115.4">ADC3</text>
<text x="227.3" y="120.5">TIM1_CH3</text>
<text x="227.3" y="123.1">ADC2</text>
<text x="274" y="120.5">TIM2_CH1</text>
<text x="276.9" y="125.6">U_RX</text>
<text x="277.2" y="123.1">U_TX</text>
<text x="167.8" y="130.7">SWIM</text>
<text x="227.3" y="130.7">TIM1_CH2</text>
<text x="227.3" y="128.1">TIM1_CH1</text>
<text x="167.7" y="133.2">NRST</text>
<text x="233.7" y="135.8">NRST</text>
<text x="82.5" y="147.2">FD</text>
<text x="24.1" y="166.2">Gate1</text>
<text x="87" y="166.2">Gate2</text>
<text x="148.6" y="165">ADC2</text>
<text x="162.6" y="165">ADC3</text>
<text x="109.2" y="168.8">ADC2</text>
<text x="137.2" y="168.8">ADC3</text>
</g>
<g font-size="1.3" fill="#ff00fb">
<text x="49.3" y="171.4">M1</text>
<text x="64.6" y="171.7">M2</text>
</g>
</svg>
